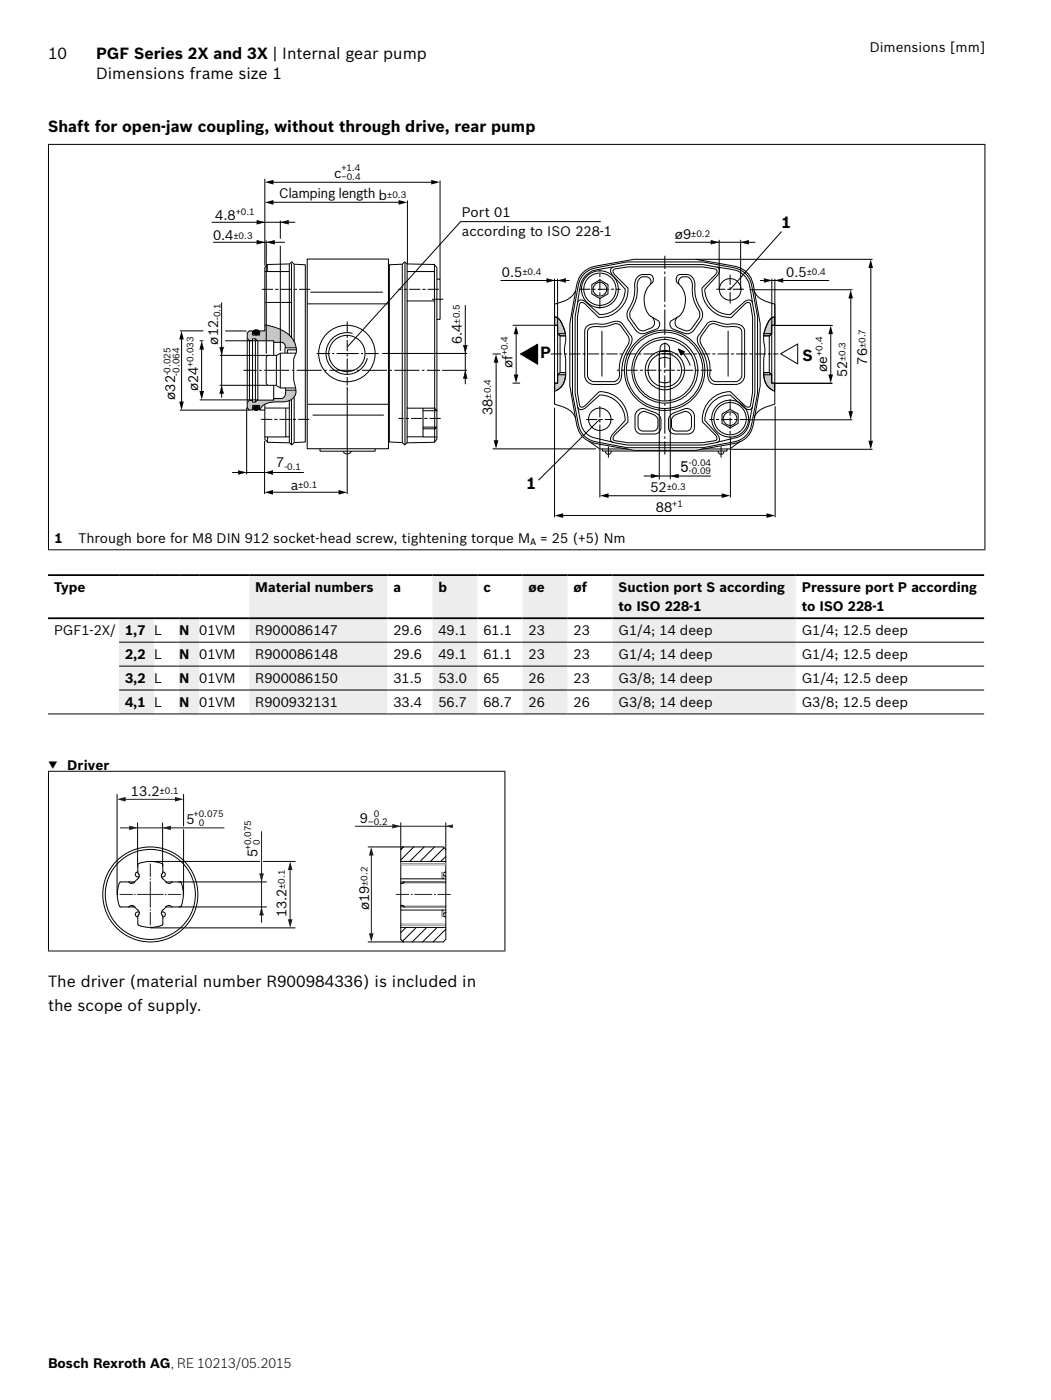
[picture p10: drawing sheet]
<svg xmlns="http://www.w3.org/2000/svg" width="210mm" height="280mm" viewBox="0 0 210 280" stroke-linecap="round" stroke-linejoin="round" font-family="sans-serif">
<path d="M9.6 28.9h187.3M9.7 29v80.9M196.8 29v80.9M9.6 110h187.3" fill="none" stroke="#000" stroke-width=".2"/>
<g fill="#c6c7c8">
<path d="M49.8 80.1h.7v.3h.5l.4-.4h3.3v-.3h1.6l.4-.2 .3-.4-.1-1.1 2.2 .1a2.08 2.08 0 0 1-2.1 2.2l-2.2 .1a2.86 2.86 0 0 0-2.8 1.6v-.9h-1.5v.9h-.6l-.5-.4 .1-1.1z"/>
<path d="M49.9 66.1h.6v.9h1.4v-.8h1v-1.2a8.2 8.2 0 0 1 5.8 3.1l.5 1.5h-2.2l-.1-.7-.3-.3-1.9-.1v-.3h-3.3l-.4-.4h-.5v.3h-.7l-.4-.4v-1.1z"/>
</g>
<g fill="none" stroke="#000" stroke-width=".2">
<path d="M52.9 54.3h4.9M53.4 52.8v1.6M57.8 52.8v14.2M58.2 52.7v14.9M58.8 52.8v15.6M61.4 51.8h16.2v37.9h-16.2zM62.1 58.4h14.3M77.8 53l2.6-.2 .5-.4 .4 .4 5.5 .1 .5 .6v34.4l-.5 .6-5.5 .1-.4 .4-.5-.5-2.6-.1zM80.4 52.8v35.7M80.9 52.7v36.2M81.4 52.8v7.4M81.4 54.3h5.3"/>
<path d="M86.8 52.8v7.5M87.4 55.8h.5v8.1h-.6M48.6 74.1h2.7M49.4 67.7l.4 .4h.7v-.3h.5l.4 .4h3.3v.3h1.6l.6 .4 .1 .7h2.2M49.8 68.1v12M50.5 68.1v12M50.7 66.1a.6 .6 0 0 1 .8-.1 .6 .6 0 0 1 .2 .8 .6 .6 0 0 1-.9 .1 .6 .6 0 0 1-.1-.8zM51 67.8v12.6M51.5 68.2v11.8M53 65a7.5 7.5 0 0 1 5.9 3.5 2.91 2.91 0 0 1-.2 3.1v4l.2 1.4a2.32 2.32 0 0 1-.1 2.4 2.32 2.32 0 0 1-2.3 1h-1.7a2.86 2.86 0 0 0-2.8 1.6M53 60.5h5.2M53.4 71.1h1.8v6h-1.5l-.4-.3-.1-5.2z"/>
<path d="M54.7 68.5v2.5M54.7 77v2.7M55.2 77.1l.9 .5h3M56 70.7v6.9M56.9 69.6v1M56.9 77.6a1.54 1.54 0 0 1-.6 2.1h-1.6v.3h-3.3l-.4 .4h-.5v-.3h-.7l-.4 .4M57.1 78h2M58.2 80v8.9M58.8 79.5v9M59.2 70.6h-3.1l-.9 .5M59.2 70h-1.8v.6M61.4 60.8h16.2"/>
<path d="M63.3 70.7h2.6M70.4 66.7a4.2 4.2 0 0 0-5.1 3 4.2 4.2 0 0 0 3 5 4.2 4.2 0 0 0 5.1-3M73 70.7h2.7M81.4 60.2h5.5v21.4h-5.5zM85.3 74.1h2.7M50.6 81.4a.61 .61 0 0 1 .8-.2 .61 .61 0 0 1 .3 .7 .61 .61 0 0 1-.7 .2 .61 .61 0 0 1-.4-.7zM52.9 80.9v7l.6 .6 4.4 .1 .4 .4 .5-.5 2.2-.1v-35.4l-2.2-.2-.5-.4-.4 .4-4.4 .1-.6 .6v12.7h-1v.8h-1.4v-.8h-.7l-.4 .4v15l.4 .4h.7v-.9h1.4v.9h.9M52.9 81.6h4.8M53.5 87.4v1.1M57.1 87.4h.7M57.1 81.7v5.7h-4.2M57.8 80.1v8.5"/>
<path d="M61.5 80.9h16.1M62.5 83h14.1M63.9 89.7v.5h11.1v-.5M70.2 90.2a.94 .94 0 0 1-.8 .6 .94 .94 0 0 1-.8-.5M81.4 81.6v7M81.4 87.4h3M84.5 81.7v5.7h2.8M84.5 82.1h2.8M84.5 85.8h2.4v2.7M87.3 82.1l-.4-.4v4.1l.3-.4h-2.7M127.5 82.1l.8-.4h.5l2.2 .9a1.72 1.72 0 0 1 1.1 1.3v1.7a1.3 1.3 0 0 1-1.3 1.2h-2.6a1.3 1.3 0 0 1-1.3-1.3v-2.3l.1-.4z"/>
<circle cx="69.3" cy="70.7" r="3.6"/>
<circle cx="69.3" cy="70.7" r="5.6"/>
</g>
<path d="M72.6 70.7h-.7" fill="none" stroke="#000" stroke-width=".2" stroke-dasharray=".4 .4" stroke-linecap="butt"/>
<path d="M71.7 70.7h-5.6" fill="none" stroke="#000" stroke-width=".2" stroke-dasharray="4.4 .4 .4 .4" stroke-linecap="butt"/>
<path d="M51.8 74.1h.7" fill="none" stroke="#000" stroke-width=".2" stroke-dasharray=".5 .5" stroke-linecap="butt"/>
<path d="M52.8 74.1h32.3" fill="none" stroke="#000" stroke-width=".2" stroke-dasharray="5 .5 .5 .5" stroke-linecap="butt"/>
<path d="M61.9 57.9h-9.9M87.6 57.9h-7.9M88.5 59.9h-2.5M69.4 64.4v12.7M52.2 83.9h10.1M88 83.7h-8.3" fill="none" stroke="#000" stroke-width=".2" stroke-dasharray="2.1 .5 .5 .5"/>
<path d="M50.7 66.1a.6 .6 0 0 1 .8-.1 .6 .6 0 0 1 .2 .8 .6 .6 0 0 1-.9 .1 .6 .6 0 0 1-.1-.8zM50.6 81.4a.61 .61 0 0 1 .8-.2 .61 .61 0 0 1 .3 .7 .61 .61 0 0 1-.7 .2 .61 .61 0 0 1-.4-.7z" fill="#000"/>
<g fill="#c6c7c8" stroke="#000" stroke-width=".2" stroke-dasharray="4.2 .7 .7 .7" stroke-linecap="butt">
<path d="M111.4 75l.5-.5h1.1l-2.2 3.7v-1.6h.6z"/>
<path d="M110.8 63.4a2.49 2.49 0 0 1 1.8 2l.4 1.8z"/>
<path d="M110.8 63.4l2.2 3.8h-1.1l-.5-.5v-1.6h-.6z"/>
</g>
<path d="M113 74.5a3.6 3.6 0 0 1-2.2 3.7z" fill="#c6c7c8" stroke="#000" stroke-width=".2" stroke-dasharray="4.2 .7 .7 .7"/>
<path d="M115.8 57.9h8.2M148.6 57.9h-5.4M110.1 70.8h45.4M119.9 61.7v-7.7M142.2 74h-18.9M145.9 60.6v-5.6M145.9 79.9v7.7M117.2 83.9h5.3M119.9 81.3v5.3M150 83.9h-8.2" fill="none" stroke="#000" stroke-width=".2" stroke-dasharray="2.1 .5 .5 .5"/>
<g fill="none" stroke="#000" stroke-width=".2">
<path d="M115 58.2a4.6 4.6 0 0 1-3.4 2.4l-.8 .2v20l.8 .3a4.6 4.6 0 0 1 3.4 2.4M116.5 54.5a5.6 5.6 0 0 1 3.4-1.4l6.8-1.2h12.3l6.9 1.2a4.9 4.9 0 0 1 4.8 4.8l1.2 6.9v12.4l-1.2 6.9a4.9 4.9 0 0 1-4.8 4.8l-6.9 1.2h-12.3l-6.8-1.2a4.9 4.9 0 0 1-4.8-4.8l-1.2-6.9v-12.4l1.4-8.2a4.2 4.2 0 0 1 1.2-2.1zM116.7 54.8a5.1 5.1 0 0 1 3.2-1.4l5.4-1h15.2l5.4 1a4.6 4.6 0 0 1 4.4 4.5l1.1 5.4v15.3l-1.1 5.5a4.6 4.6 0 0 1-4.4 4.4l-5.4 1h-15.2l-5.4-1a4.6 4.6 0 0 1-4.5-4.4l-1-5.5v-15.3l1.2-6.6a4 4 0 0 1 1.1-1.9zM118.3 56.9l1.6-.9 1.6 .9v1.9l-1.6 .9-1.6-.9zM122.5 53.4h-.2a11.8 11.8 0 0 0-4.5 1.1 4.4 4.4 0 0 0-2 3.6l-.4 2.4M130 56.8l.1-.3a1.02 1.02 0 0 0-.9-1.1 1.54 1.54 0 0 0-1.9 1.8 8.1 8.1 0 0 1-1.4 5.3l.1 1.1 1.5 2.1a1.24 1.24 0 0 0 1.4 .4l1.2-.5a1.26 1.26 0 0 0 .2-2.1M132.8 51.2v2.6M143.3 53.4h.2a11.8 11.8 0 0 1 4.4 1.1 4.4 4.4 0 0 1 2.1 3.6l.3 2.4M110.8 63.4a2.5 2.5 0 0 1 1.8 2 6.3 6.3 0 0 1 .2 4.2l.2 2.4a9.3 9.3 0 0 1-.3 4.6 3.2 3.2 0 0 1-1.9 1.6M110.8 65.1h.6v1.6l.5 .5h1.1M111.4 66.7v8.3M111.4 66.7h1.5"/>
<path d="M111.4 75h1.6M111.9 67.1v7.4M113 74.5h-1.1l-.5 .5v1.6h-.6M115.5 60.2a1.09 1.09 0 0 1 1.7 .4l2.6 2.3a5.1 5.1 0 0 0 5.1-5.1l-2.3-2.6a1.21 1.21 0 0 1-.4-1.7l3.1-.6h15.1l2.8 .5a.81 .81 0 0 1 .6 .6 .81 .81 0 0 1-.3 .8l-2.7 3a5.1 5.1 0 0 0 5.1 5.1l2.6-2.3a1.21 1.21 0 0 1 1.7-.4l.6 3.1v15.3l-.5 2.8a.81 .81 0 0 1-.6 .6 .81 .81 0 0 1-.8-.3l-3-2.7a5.1 5.1 0 0 0-5.1 5.1l2.4 2.6a1.21 1.21 0 0 1 .3 1.7l-3.1 .6h-15.1l-2.7-.5a.81 .81 0 0 1-.7-.6 .81 .81 0 0 1 .3-.8l2.7-3a5.1 5.1 0 0 0-5.1-5.1l-2.6 2.4a1.21 1.21 0 0 1-1.7 .3l-.6-3.1v-15.3zM117.1 65.5a2.69 2.69 0 0 1 2.7-.7h1.1l1.5-.4a1.79 1.79 0 0 1 1.9 .3l1.6 2.3a1.95 1.95 0 0 1-.2 2.5 9.2 9.2 0 0 0-1.5 5.7 1.67 1.67 0 0 1-1.6 1.7h-4a1.84 1.84 0 0 1-1.8-1.8v-8.8zM117.7 65.7a3.5 3.5 0 0 1 2.7-.3l2-.5a1.38 1.38 0 0 1 1.7 .3l1.4 2a1.72 1.72 0 0 1-.1 2 8.3 8.3 0 0 0-1.6 6.1 1.32 1.32 0 0 1-1.3 1h-3.8a1.39 1.39 0 0 1-1.3-1.2v-8.7zM120.3 66.2v9M130 63.3l1.5 .8a.99 .99 0 0 1-.3 1.7l-2.3 .9a1.61 1.61 0 0 1-1.9-.6l-1.4-2a2.33 2.33 0 0 1 .4-2.9l.5-1.3 .3-2a2.31 2.31 0 0 1 1.7-3h1.2a1.04 1.04 0 0 1 .9 .9 1.04 1.04 0 0 1-.6 1.1 4.6 4.6 0 0 0 0 6.4M131.8 71v-.7h2.1v.7M135.5 69.8l1.3 .6-.7 .6zM135.7 70l1.3 1.4 .9 1.7M145.5 66.2v9"/>
<path d="M115.4 81.4l.7 3.3a3.7 3.7 0 0 0 2.4 2.8l4.2 1M127.8 82.7l.7-.4a4.4 4.4 0 0 1 2.7 1.1 2.57 2.57 0 0 1 0 2.5l-.7 .3h-2a1 1 0 0 1-1-1v-1.7zM132.8 88.3v2.6M144.3 82.8l1.6-.9 1.6 .9v1.9l-1.6 .9-1.6-.9zM150.3 81.4l-.6 3.3a3.7 3.7 0 0 1-2.5 2.8l-4.1 1"/>
<circle cx="119.9" cy="57.8" r="1.36"/>
<circle cx="119.9" cy="57.8" r="3.2"/>
<circle cx="119.9" cy="57.8" r="3.7"/>
<circle cx="145.9" cy="57.9" r="2.16"/>
<circle cx="132.8" cy="74.1" r="6.1"/>
<circle cx="132.8" cy="74.1" r="8"/>
<circle cx="132.8" cy="74.1" r="7.6"/>
<circle cx="119.8" cy="83.9" r="2.24"/>
<circle cx="145.9" cy="83.7" r="1.36"/>
<circle cx="145.9" cy="83.7" r="3.7"/>
<circle cx="145.9" cy="83.7" r="3.2"/>
</g>
<path d="M132.8 54.3v.8" fill="none" stroke="#000" stroke-width=".2" stroke-dasharray=".5 .5" stroke-linecap="butt"/>
<path d="M132.8 55.3v32.7" fill="none" stroke="#000" stroke-width=".2" stroke-dasharray="5.1 .5 .5 .5" stroke-linecap="butt"/>
<path d="M135.5 69.8l1.3 .6-.7 .6z" fill="#000"/>
<g fill="#c6c7c8" stroke="#000" stroke-width=".2">
<path d="M152.6 74.5h1.1l.5 .5v1.6h.6v1.6z"/>
<path d="M154 63.7l.8-.3-2.2 3.8a7.3 7.3 0 0 1 1.4-3.5z"/>
<path d="M154.8 63.4v1.7h-.6v1.6l-.5 .5h-1.1z"/>
</g>
<path d="M152.6 74.5l2.2 3.7a3.6 3.6 0 0 1-2.2-3.7z" fill="#c6c7c8" stroke="#000" stroke-width=".2" stroke-dasharray="4.2 .7 .7 .7" stroke-linecap="butt"/>
<g fill="none" stroke="#000" stroke-width=".2">
<path d="M52.9 35.8v17.3M54.3 36.5h32.2M87.9 36.1v19.7M42.3 44.5h16.7M42.6 48.5h14.3M53.2 48.1v22.6M54.3 40.5h25.7M56 44.1v3.6M56 49.2v21M81.4 40.1v12.6M100 56.1h13.8M110.8 55.7v9.4"/>
<path d="M111.4 55.7v9.4M120 44.3h-28l-22.6 25.1M134.9 48.5h16M135.7 56.8l-.1-.3a1.02 1.02 0 0 1 .9-1.1 1.54 1.54 0 0 1 1.9 1.8 8.1 8.1 0 0 0 1.4 5.3l-.1 1.1-1.5 2.1a1.24 1.24 0 0 1-1.4 .4l-1.3-.5a1.26 1.26 0 0 1-.2-2.1M139 51.9h35.4M143.7 48v9.9M148 48v9.9M149.8 57.9h20.5M150.7 58.2a4.6 4.6 0 0 0 3.4 2.4l.7 .2v20l-.7 .3a4.6 4.6 0 0 0-3.4 2.4M151.9 56.1h13.8M154.2 55.7v9.4M154.8 55.7v9.4"/>
<path d="M156.2 46.3l-10.3 11.6M170 59.4v23.2M174 53.3v35.2M35.9 66.2h4.7M36.3 67.6v13M39.9 80h11.8M39.9 68.2h.7M40.3 69.6v8.9M43.9 77.1h9.6M43.9 71.1h9.9M44.3 60.5v19M45 68.2h6.5"/>
<path d="M45 66.2h4.3M69.4 77.4v21.4M76.4 70.7h17M88.3 74.1h5M93 61v15.8M98.4 70.8h1.7M99.1 72.2v16.2M102.4 76.6h1.5M102.4 65.1h8.4M103.1 66.5v8.7M104 70.8l3.4-2v4zM115.9 60.6a.83 .83 0 0 1 1.1 .3l2.6 2.6a5.6 5.6 0 0 0 5.9-5.9l-2.6-2.6a.82 .82 0 0 1-.3-1.1l2.8-.5h14.9l2.8 .5a.82 .82 0 0 1-.3 1.1l-2.5 2.6a5.6 5.6 0 0 0 5.8 5.9l2.6-2.6a.83 .83 0 0 1 1.1-.3l.6 2.8v15.1l-.6 2.8a.83 .83 0 0 1-1.1-.3l-2.8-2.7a5.6 5.6 0 0 0-5.6 6.1l2.5 2.5a.82 .82 0 0 1 .3 1.1l-2.8 .5h-14.9l-2.8-.5a.82 .82 0 0 1 .3-1.1l2.6-2.5a5.6 5.6 0 0 0-5.7-6.1l-2.8 2.7a.83 .83 0 0 1-1.1 .3l-.5-2.8v-15.1z"/>
<path d="M131.7 71v24.9M131.7 71.8a2.44 2.44 0 0 1 2.2 0v4.5a2.54 2.54 0 0 1-2.2 0zM131.9 70.2a1.04 1.04 0 0 1 1-1.5 1.04 1.04 0 0 1 .9 1.5M133.9 71.1v24.8M135.7 63.3l-1.5 .8a.99 .99 0 0 0 .3 1.7l2.3 .9a1.61 1.61 0 0 0 1.8-.6l1.5-2a2.33 2.33 0 0 0-.4-2.9l-.6-1.3-.3-2a2.31 2.31 0 0 0-1.6-3h-1.3a1.04 1.04 0 0 0-.8 .9 1.04 1.04 0 0 0 .6 1.1 4.6 4.6 0 0 1-.1 6.4M141.3 64.7a2.04 2.04 0 0 1 2.4-.2l1 .3h1.1a3.1 3.1 0 0 1 2.7 .7l.3 .8v8.8a1.84 1.84 0 0 1-1.8 1.8h-3.9a1.83 1.83 0 0 1-1.7-2.3 9.1 9.1 0 0 0-1.8-5.6 1.74 1.74 0 0 1 .1-2zM141.6 65.2a1.64 1.64 0 0 1 2.1-.1l1 .2h1a2.35 2.35 0 0 1 2.5 .7v9.1a1.39 1.39 0 0 1-1.2 1.2h-3.9a1.34 1.34 0 0 1-1.3-1.5 8.2 8.2 0 0 0-1.8-6 1.63 1.63 0 0 1 .2-1.6zM152.7 74.5h1l.5 .5v1.6h.6M152.7 66.7h1.5M153.7 67.1v7.4M154.2 66.7v8.3h-1.6M154.7 76.7h11.6"/>
<path d="M154.8 65.1h11.5M154.8 65.1h-.6v1.6l-.5 .5h-1.1M154.8 63.4a2.5 2.5 0 0 0-1.8 2 6.2 6.2 0 0 0-.2 4.2l-.2 2.4a9.3 9.3 0 0 0 .4 4.6 3.2 3.2 0 0 0 1.8 1.6M156 70.8l3.4-2v4zM166 66.5v8.7M35.9 82h13.9M46.4 94.5h14.3M49.3 81.5v13.4M52.9 88.2v10.6M54.2 98.4h13.8M98.4 89.8h20.7M110.8 81.5v22"/>
<path d="M117.7 88.2l2.1 1.6h5.6M119.8 83.9l-12.2 12.1M119.9 86.6v12.9M120.4 89.8v.4h24.9v-.4M121.3 99.2h23.2M122.1 90.2a.58 .58 0 0 1-.5 .7 .58 .58 0 0 1-.6-.6M128.6 95.2h13.5M134 83l.7-.4 2.2-.9a1.6 1.6 0 0 1 1.9 1.5v2.3a1.3 1.3 0 0 1-1.3 1.3h-2.6a1.3 1.3 0 0 1-1.3-1.2v-2zM134.4 83.4a4.4 4.4 0 0 1 2.7-1.1 1.28 1.28 0 0 1 1.1 1.2v1.7a1 1 0 0 1-1 1h-2a1 1 0 0 1-1-.9v-1.3zM143.5 90.2a.58 .58 0 0 0 .5 .7 .58 .58 0 0 0 .7-.6M145.8 89.9h28.5M145.9 87.6v11.9"/>
<path d="M148 88.2l-2.2 1.6h-5.6M149.7 84h20.6M154.9 81.2v22.3M112.2 103.1h41.3"/>
<circle cx="132.8" cy="74" r="3.9"/>
<circle cx="132.8" cy="74" r="3.3"/>
<circle cx="132.8" cy="74" r="6.6"/>
</g>
<path d="M121.6 91.5v-2.1M144.1 91.5v-2.1" fill="none" stroke="#000" stroke-width=".2" stroke-dasharray="2.1 .5 .5 .5"/>
<g fill="#000">
<path d="M52.9 36.4l1.7-.4v.9zM86.2 36l1.7 .4-1.7 .5zM52.9 40.5l1.7-.5v.9zM79.6 40l1.8 .5-1.8 .4zM170 58l.4 1.7h-.9zM174 51.9l.4 1.7h-.9zM36.3 66.2l.4 1.7h-.9zM40.3 68.2l.5 1.7h-1zM39.8 78.2h1l-.5 1.7zM99.1 70.8l.5 1.7h-.9zM102.7 74.9h.9l-.5 1.7zM103.1 65.1l.5 1.7h-.9z"/>
<path d="M104 70.8l3.4-2v4zM165.5 74.9h.9l-.4 1.7zM166 65.1l.4 1.7h-.9zM35.8 80.3h.9l-.4 1.7zM52.8 98.5l1.7-.5v.9zM67.7 98l1.7 .5-1.7 .4zM98.7 88.1h.9l-.5 1.7zM119.9 99.1l1.7-.4v.9zM144.2 98.7l1.7 .4-1.7 .5zM169.5 82.2h.9l-.4 1.8zM173.5 88.2h.9l-.4 1.7zM110.8 103.1l1.7-.4v.9z"/>
<path d="M153.2 102.7l1.7 .4-1.7 .5z"/>
<path d="M51.3 44v.9l1.7-.4zM51.4 44.1l1.2 .4-1.2 .3z"/>
<path d="M51.3 48v.9l1.7-.4zM51.4 48.1l1.2 .4-1.2 .3z"/>
<path d="M53.2 48.5l1.7 .4v-.9zM53.6 48.5l1.2-.4v.7z"/>
<path d="M56 44.5l1.7 .4v-.9zM56.4 44.5l1.2-.4v.7z"/>
<path d="M109.2 55.6v.9l1.7-.4zM109.3 55.8l1.2 .3-1.2 .3z"/>
<path d="M111.4 56.1l1.7 .4v-.9zM111.8 56.1l1.2-.3v.6z"/>
<path d="M142 48v.9l1.7-.4zM142.1 48.1l1.2 .4-1.2 .3z"/>
<path d="M147.9 48.5l1.7 .4v-.9zM148.4 48.5l1.1-.4v.7z"/>
<path d="M152.6 55.6v.9l1.7-.4zM152.7 55.8l1.2 .3-1.2 .3z"/>
<path d="M154.8 56.1l1.7 .4v-.9zM155.2 56.1l1.2-.3v.6z"/>
<path d="M44.3 77.1l-.5 1.6h.9zM44.3 77.5l.3 1.1h-.6z"/>
<path d="M43.8 69.4l.5 1.7 .4-1.7zM44 69.5h.6l-.3 1.2z"/>
<path d="M93 74.1l-.5 1.6h.9zM93 74.5l.3 1.1h-.6z"/>
<path d="M92.5 69l.5 1.7 .4-1.7zM92.7 69.1h.6l-.3 1.2z"/>
<path d="M47.6 94.1v.8l1.7-.4zM47.7 94.2l1.2 .3-1.2 .3z"/>
<path d="M52.9 94.5l1.7 .4v-.8zM53.3 94.5l1.1-.3v.6z"/>
<path d="M130 94.8v.9l1.7-.5zM130.2 94.9l1.1 .3-1.1 .3z"/>
<path d="M133.9 95.2l1.7 .5v-.9zM134.3 95.2l1.2-.3v.6z"/>
</g>
<g fill="#000">
<path d="M51.3 44.1l1.5 .4-1.5 .3zM51.3 48.1l1.5 .4-1.5 .3zM53.4 48.5l1.4-.4v.7zM56.2 44.5l1.4-.4v.7zM109.3 55.7l1.4 .4-1.4 .4zM111.6 56.1l1.4-.4v.8zM142.1 48.1l1.4 .4-1.4 .3zM148.2 48.5l1.4-.4v.7zM152.7 55.7l1.4 .4-1.4 .4zM155 56.1l1.4-.4v.8zM44.3 77.3l.4 1.4h-.8zM43.9 69.4h.8l-.4 1.5z"/>
<path d="M93 74.3l.3 1.4h-.7zM92.6 69.1h.7l-.3 1.4zM47.7 94.1l1.4 .4-1.4 .4zM53.1 94.5l1.4-.4v.8zM130.1 94.8l1.4 .4-1.4 .4zM134.1 95.2l1.5-.4v.8z"/>
</g>
<path d="M49.8 115h27.6v8.6h-27.6zM86.4 115h9v8.6h-9zM104.4 115h9v8.6h-9zM122.4 115h36.6v8.6h-36.6zM23.8 123.6h7v4.8h-7zM35.8 123.6h4v4.8h-4zM49.8 123.6h27.6v4.8h-27.6zM86.4 123.6h9v4.8h-9zM104.4 123.6h9v4.8h-9zM122.4 123.6h36.6v4.8h-36.6zM23.8 128.4h7v4.8h-7zM35.8 128.4h4v4.8h-4zM49.8 128.4h27.6v4.8h-27.6zM86.4 128.4h9v4.8h-9zM104.4 128.4h9v4.8h-9zM122.4 128.4h36.6v4.8h-36.6zM23.8 133.2h7v4.8h-7zM35.8 133.2h4v4.8h-4zM49.8 133.2h27.6v4.8h-27.6zM86.4 133.2h9v4.8h-9zM104.4 133.2h9v4.8h-9zM122.4 133.2h36.6v4.8h-36.6zM23.8 138h7v4.8h-7zM35.8 138h4v4.8h-4zM49.8 138h27.6v4.8h-27.6zM86.4 138h9v4.8h-9zM104.4 138h9v4.8h-9zM122.4 138h36.6v4.8h-36.6z" fill="#eceded"/>
<path d="M23.8 128.4h172.8M23.8 138h172.8M23.8 133.2h172.8M9.6 142.8h187M9.6 154.3h91.4M9.7 154.3v35.8M100.9 154.3v35.8M73.6 169.4h7M9.6 190.2h91.4M73.6 188.4h7" fill="none" stroke="#000" stroke-width=".2"/>
<path d="M9.6 115h187M9.6 123.6h187" fill="none" stroke="#000" stroke-width=".35"/>
<path d="M74.2 170.8v16.2" fill="none" stroke="#1d1d1b" stroke-width=".2"/>
<g fill="#1d1d1b">
<path d="M73.7 186.7h.9l-.4 1.7z"/>
<path d="M74.2 169.4l.4 1.7h-.9z"/>
</g>
<path d="M30 172.3h21.9M52.6 172.3h6.4M30 185.6h29" fill="none" stroke="#000" stroke-width=".2"/>
<path d="M58 173.7v10.5" fill="none" stroke="#1d1d1b" stroke-width=".2"/>
<g fill="#1d1d1b">
<path d="M58 172.3l.4 1.7h-.9z"/>
<path d="M57.5 183.9h.9l-.4 1.7z"/>
</g>
<path d="M35.6 176.4h17.7M35.8 181.4h17.5" fill="none" stroke="#000" stroke-width=".2"/>
<path d="M52.3 166.3v18.3" fill="none" stroke="#1d1d1b" stroke-width=".2"/>
<g fill="#1d1d1b">
<path d="M52.3 181.6l.3 1.4h-.7z"/>
<path d="M51.9 174.8h.7l-.3 1.4z"/>
</g>
<g fill="#1d1d1b">
<path d="M52.3 181.4l-.5 1.7h.9zM52.3 181.8l.3 1.2h-.7z"/>
<path d="M51.8 174.7l.5 1.7 .4-1.7zM51.9 174.8h.7l-.3 1.2z"/>
</g>
<path d="M23.4 158.9v20.1M36.7 158.9v6.3M36.7 165.9v13.1" fill="none" stroke="#000" stroke-width=".2"/>
<path d="M24.8 159.9h10.5" fill="none" stroke="#1d1d1b" stroke-width=".2"/>
<g fill="#1d1d1b">
<path d="M23.4 159.8l1.7-.4v.9z"/>
<path d="M35 159.4l1.7 .4-1.7 .5z"/>
</g>
<path d="M27.5 164.6v8.8M32.5 164.6v8.6" fill="none" stroke="#000" stroke-width=".2"/>
<path d="M24 165.6h20.8" fill="none" stroke="#1d1d1b" stroke-width=".2"/>
<g fill="#1d1d1b">
<path d="M32.7 165.6l1.4-.4v.8z"/>
<path d="M25.9 165.2l1.4 .4-1.4 .4z"/>
</g>
<g fill="#1d1d1b">
<path d="M32.5 165.6l1.7 .4v-.9zM32.9 165.6l1.2-.3v.6z"/>
<path d="M25.8 165.1v.9l1.7-.4zM25.9 165.3l1.2 .3-1.2 .3z"/>
</g>
<path d="M80.1 164.5v5.3M89.1 164.5v5.4" fill="none" stroke="#000" stroke-width=".2"/>
<path d="M70.9 165.3h19.6" fill="none" stroke="#1d1d1b" stroke-width=".2"/>
<g fill="#1d1d1b">
<path d="M89.3 165.3l1.2-.4v.7z"/>
<path d="M89.1 165.3l1.4-.4v.1l-1 .3 1 .2v.1z"/>
<path d="M78.4 164.8v.9l1.7-.5zM78.5 164.9l1.2 .3-1.2 .4z"/>
</g>
<path d="M78.4 164.9l1.5 .3-1.5 .4z" fill="#1d1d1b"/>
<g fill="none" stroke="#999" stroke-width=".2">
<path d="M25.7 176.4l.3 .1M25.8 176.5h.2M26.8 176.4l-.4 .1h-.4M33.3 176.4l.4 .1h.4M34.1 176.5h.2M34.4 176.4l-.3 .1M80.1 173h9M80.1 172.7h9M80.6 176.4l-.1 .3M80.7 176.6h8.4M88.3 174.5l.3 .2M88.3 174.5l.1 .3"/>
<path d="M88.3 174.5v1.1l.1-.1v-.7M88.3 174.5h.4M88.6 174.7v.1M88.6 174.7h.1M88.6 174.7l-.2 .1M88.7 175l-.2 .8M25.8 181.3h.2M26 181.3l-.3 .1M26 181.3h.6l.2 .1M34.1 181.3l.3 .1M34.1 181.3l-.4-.1-.4 .2M34.1 181.3h.2"/>
<path d="M80.1 185.1h9M80.1 184.8h9M80.5 181.1l.1 .3M80.7 181.2h8.4M88.3 183.3h.4M88.4 183l.2 .1M88.4 183v-.8l-.1-.1v1.2M88.4 183l-.1 .3M88.5 182l.2 .8M88.5 183.1l-.2 .2M88.6 183.1h.1M88.6 183.1h-.1"/>
<path d="M88.6 183v.1"/>
</g>
<g fill="none" stroke="#000" stroke-width=".2">
<path d="M26.9 176.4a.7 .7 0 0 1-1 .1l-.2-.1M26.9 176.4h-2.9a5.9 5.9 0 0 0 0 4.9l2.9 .1M27.5 174.4a.5 .5 0 0 0-.4 .6 .5 .5 0 0 0 .7 .3M32.5 174.4a.5 .5 0 0 1 .5 .6 .5 .5 0 0 1-.8 .3M33.2 176.4h2.9a5.9 5.9 0 0 1 0 4.9l-2.9 .1M33.2 176.4l-.4-.4a.9 .9 0 0 1-.3-1.5v-1.7a6 6 0 0 0-4.9 0l-.1 1.7 .2 .3a.77 .77 0 0 1-.4 1.2l-.4 .4M33.2 176.4a.7 .7 0 0 0 1 .1l.2-.1M80.1 175.8h9M80.1 176.4h9M80.1 172.3h9M80.6 169.4h8l.5 .5v18l-.5 .5h-8l-.5-.5v-18zM80.6 169.4l-.5 .5"/>
<path d="M80.9 176.4l-.4 .3h-.4M82.7 169.4l-2.6 2.6M84.8 169.4l-2.9 2.9M86.8 169.4l-2.9 2.9M88.3 175.6l.2 .2M88.7 169.6l-2.7 2.7M89.1 174.4l-.4 .1-.1 .3 .2 .3 .3 .2M89.1 171.3l-1 1M25.7 181.4a.91 .91 0 0 1 1.2 0M25.8 181.3v.1M27.8 182.5a.5 .5 0 0 0-.7 .2 .5 .5 0 0 0 .4 .7M32.2 182.5a.5 .5 0 0 1 .8 .2 .5 .5 0 0 1-.5 .7"/>
<path d="M33.2 181.4l-.4 .4a.9 .9 0 0 0-.3 1.5v1.7a6 6 0 0 1-4.9 0l-.1-1.7 .2-.3a.77 .77 0 0 0-.4-1.2l-.4-.4M34.4 181.4l-.3-.2a.7 .7 0 0 0-.9 .2M80.1 181.4h9M80.1 185.5h9M80.1 182h9M80.1 181.1h.4l.4 .3M81.1 185.5l-1 1M83.2 185.5l-2.8 2.7M85.3 185.5l-2.9 2.9M87.3 185.5l-2.9 2.9M88.5 182l-.2 .1M89.1 182.5l-.3 .1-.2 .4 .1 .3 .4 .1"/>
<path d="M89.1 185.8l-2.6 2.6"/>
<circle cx="30" cy="178.9" r="9"/>
<circle cx="30" cy="178.9" r="9.5"/>
</g>
<path d="M23.9 178.9h2.6M27.4 178.9h5.3M30 172.7v2.7M30 176.2v5.3M33.5 178.9h2.7M79.1 178.9h2.6M87.4 178.9h2.7M30 182.4v2.6" fill="none" stroke="#1d1d1b" stroke-width=".2"/>
<path d="M27.1 178.9h-.4M30 176v-.5M33 178.9h.4M30 181.8v.4" fill="none" stroke="#1d1d1b" stroke-width=".2" stroke-dasharray=".3 .3" stroke-linecap="butt"/>
<path d="M87.1 178.9h-.6" fill="none" stroke="#1d1d1b" stroke-width=".2" stroke-dasharray=".4 .4" stroke-linecap="butt"/>
<path d="M86.4 178.9h-4.5" fill="none" stroke="#1d1d1b" stroke-width=".2" stroke-dasharray="3.6 .4 .4 .4" stroke-linecap="butt"/>
<g font-size="3.2">
<text x="9.6" y="11.9">10</text>
<text x="19.2" y="11.9">PGF Series 2X and 3X | Internal gear pump</text>
<text x="19.2" y="15.7">Dimensions frame size 1</text>
<text x="9.6" y="26.4">Shaft for open-jaw coupling, without through drive, rear pump</text>
<text x="156.1" y="45.7">1</text>
<text x="107.9" y="71.6">P</text>
<text x="160.3" y="72.2">S</text>
<text x="136" y="94.5">5</text>
<text x="105.2" y="97.7">1</text>
<text x="9.6" y="197.5">The driver (material number R900984336) is included in</text>
<text x="9.6" y="202.3">the scope of supply.</text>
</g>
<g font-size="2.7">
<text x="173.8" y="10.4">Dimensions [mm]</text>
<text x="66.8" y="35.6">c</text>
<text x="55.8" y="39.5">Clamping length b</text>
<text x="43" y="43.9">4.8</text>
<text x="92.3" y="43.4">Port 01</text>
<text x="92.3" y="47.3">according to ISO 228-1</text>
<text x="134.8" y="47.7">ø9</text>
<text x="42.6" y="48.1">0.4</text>
<text x="100.3" y="55.4">0.5</text>
<text x="157.1" y="55.4">0.5</text>
<text x="43.6" y="68.9" transform="rotate(-90 43.6 68.9)">ø12</text>
<text x="92.3" y="68.8" transform="rotate(-90 92.3 68.8)">6.4</text>
<text x="102.4" y="73.7" transform="rotate(-90 102.4 73.7)">øf</text>
<text x="165.3" y="74.4" transform="rotate(-90 165.3 74.4)">øe</text>
<text x="169.3" y="75.5" transform="rotate(-90 169.3 75.5)">52</text>
<text x="173.3" y="72.9" transform="rotate(-90 173.3 72.9)">76</text>
<text x="35" y="80" transform="rotate(-90 35 80)">ø32</text>
<text x="39.6" y="78.3" transform="rotate(-90 39.6 78.3)">ø24</text>
<text x="98.4" y="83" transform="rotate(-90 98.4 83)">38</text>
<text x="55.2" y="93.5">7</text>
<text x="58.1" y="98">a</text>
<text x="130" y="98.4">52</text>
<text x="131.1" y="102.4">88</text>
<text x="10.9" y="108.6">1</text>
<text x="15.7" y="108.6">Through bore for M8 DIN 912 socket-head screw, tightening torque M</text>
<text x="107.9" y="108.6">= 25 (+5) Nm</text>
<text x="10.8" y="118.4">Type</text>
<text x="51" y="118.4">Material numbers</text>
<text x="78.6" y="118.4">a</text>
<text x="87.6" y="118.4">b</text>
<text x="96.6" y="118.4">c</text>
<text x="105.6" y="118.4">øe</text>
<text x="114.6" y="118.4">øf</text>
<text x="123.6" y="118.4">Suction port S according</text>
<text x="160.2" y="118.4">Pressure port P according</text>
<text x="123.6" y="122.3">to ISO 228-1</text>
<text x="160.2" y="122.3">to ISO 228-1</text>
<text x="10.8" y="127.1">PGF1-2X/</text>
<text x="25" y="127.1">1,7 L</text>
<text x="25" y="131.9">2,2 L</text>
<text x="35.8" y="127.1">N</text>
<text x="35.8" y="131.9">N</text>
<text x="39.8" y="127.1">01VM</text>
<text x="39.8" y="131.9">01VM</text>
<text x="51" y="127.1">R900086147</text>
<text x="51" y="131.9">R900086148</text>
<text x="78.6" y="127.1">29.6</text>
<text x="78.6" y="131.9">29.6</text>
<text x="87.6" y="127.1">49.1</text>
<text x="87.6" y="131.9">49.1</text>
<text x="96.6" y="127.1">61.1</text>
<text x="96.6" y="131.9">61.1</text>
<text x="105.6" y="127.1">23</text>
<text x="105.6" y="131.9">23</text>
<text x="114.6" y="127.1">23</text>
<text x="114.6" y="131.9">23</text>
<text x="123.6" y="127.1">G1/4; 14 deep</text>
<text x="123.6" y="131.9">G1/4; 14 deep</text>
<text x="160.2" y="127.1">G1/4; 12.5 deep</text>
<text x="160.2" y="131.9">G1/4; 12.5 deep</text>
<text x="25" y="136.6">3,2 L</text>
<text x="35.8" y="136.6">N</text>
<text x="39.8" y="136.6">01VM</text>
<text x="51" y="136.6">R900086150</text>
<text x="78.6" y="136.6">31.5</text>
<text x="87.6" y="136.6">53.0</text>
<text x="96.6" y="136.6">65</text>
<text x="105.6" y="136.6">26</text>
<text x="114.6" y="136.6">23</text>
<text x="123.6" y="136.6">G3/8; 14 deep</text>
<text x="160.2" y="136.6">G1/4; 12.5 deep</text>
<text x="25" y="141.4">4,1 L</text>
<text x="35.8" y="141.4">N</text>
<text x="39.8" y="141.4">01VM</text>
<text x="51" y="141.4">R900932131</text>
<text x="78.6" y="141.4">33.4</text>
<text x="87.6" y="141.4">56.7</text>
<text x="96.6" y="141.4">68.7</text>
<text x="105.6" y="141.4">26</text>
<text x="114.6" y="141.4">26</text>
<text x="123.6" y="141.4">G3/8; 14 deep</text>
<text x="160.2" y="141.4">G3/8; 12.5 deep</text>
<text x="9.6" y="153.9">▼</text>
<text x="13.4" y="153.9">Driver</text>
<text x="26.2" y="159.2">13.2</text>
<text x="37.3" y="164.8">5</text>
<text x="71.9" y="164.5">9</text>
<text x="51.5" y="171.5" transform="rotate(-90 51.5 171.5)">5</text>
<text x="57.3" y="183.5" transform="rotate(-90 57.3 183.5)">13.2</text>
<text x="73.8" y="182.1" transform="rotate(-90 73.8 182.1)">ø19</text>
<text x="9.6" y="273.6">Bosch Rexroth AG, RE 10213/05.2015</text>
</g>
<g font-size="1.8">
<text x="68.2" y="34.2">+1.4</text>
<text x="68.2" y="36">−0.4</text>
<text x="77.4" y="39.6">±0.3</text>
<text x="46.7" y="47.7">±0.3</text>
<text x="47.1" y="43">+0.1</text>
<text x="138.1" y="47.4">±0.2</text>
<text x="104.4" y="55">±0.4</text>
<text x="161.2" y="55">±0.4</text>
<text x="44" y="64" transform="rotate(-90 44 64)">-0.1</text>
<text x="91.9" y="64.7" transform="rotate(-90 91.9 64.7)">±0.5</text>
<text x="101.5" y="71.1" transform="rotate(-90 101.5 71.1)">+0.4</text>
<text x="164.3" y="71.2" transform="rotate(-90 164.3 71.2)">+0.4</text>
<text x="172.9" y="69.6" transform="rotate(-90 172.9 69.6)">±0.7</text>
<text x="34.1" y="75.1" transform="rotate(-90 34.1 75.1)">-0.025</text>
<text x="35.9" y="75.1" transform="rotate(-90 35.9 75.1)">-0.064</text>
<text x="38.7" y="73.4" transform="rotate(-90 38.7 73.4)">+0.033</text>
<text x="168.9" y="72.2" transform="rotate(-90 168.9 72.2)">±0.3</text>
<text x="98.1" y="79.7" transform="rotate(-90 98.1 79.7)">±0.4</text>
<text x="56.8" y="93.9">-0.1</text>
<text x="137.6" y="93.3">-0.04</text>
<text x="137.7" y="94.9">-0.09</text>
<text x="59.6" y="97.6">±0.1</text>
<text x="133.2" y="98.1">±0.3</text>
<text x="134.3" y="101.4">+1</text>
<text x="105.9" y="109">A</text>
<text x="31.9" y="158.8">±0.1</text>
<text x="38.7" y="163.4">+0.075</text>
<text x="39.7" y="165.2">0</text>
<text x="73.6" y="165">–0.2</text>
<text x="74.7" y="163.4">0</text>
<text x="50.2" y="170.1" transform="rotate(-90 50.2 170.1)">+0.075</text>
<text x="51.9" y="169" transform="rotate(-90 51.9 169)">0</text>
<text x="56.9" y="177.8" transform="rotate(-90 56.9 177.8)">±0.1</text>
<text x="73.4" y="177.2" transform="rotate(-90 73.4 177.2)">±0.2</text>
</g>
</svg>
